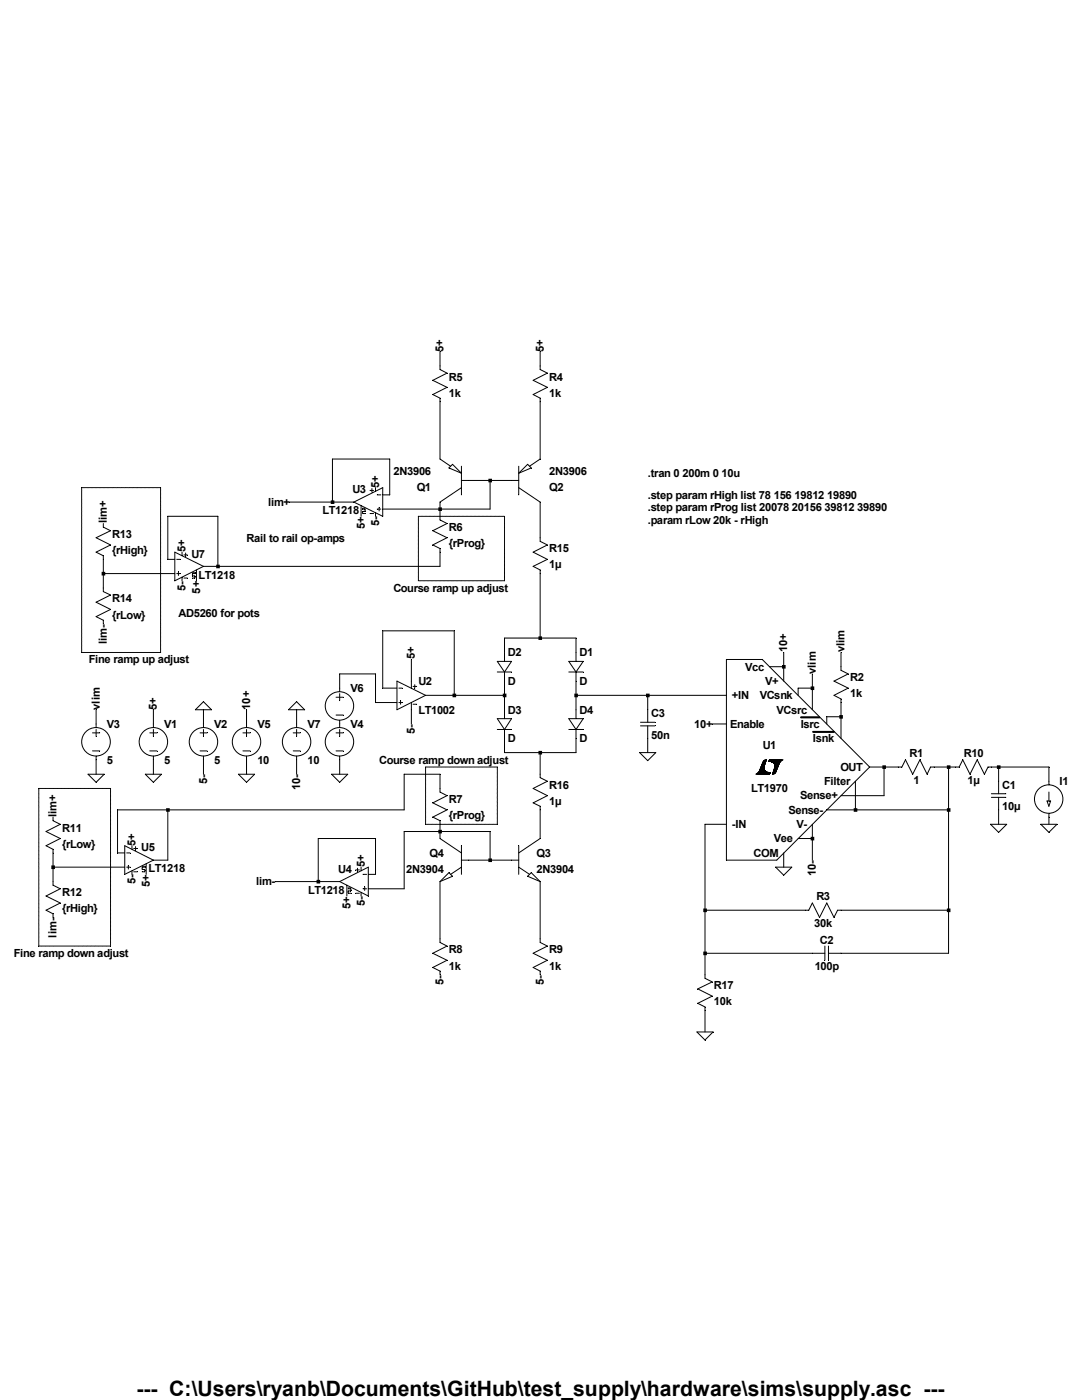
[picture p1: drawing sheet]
<svg xmlns="http://www.w3.org/2000/svg" width="216mm" height="279mm" viewBox="0 0 216 279" stroke-linecap="round" stroke-linejoin="round" font-family="sans-serif">
<g fill="none" stroke="#000" stroke-width=".2">
<path d="M87.8 70.2v3.5l1.4 .8-2.8 1.4 2.8 1.4-2.8 1.4 1.4 .8v12.1l2.1 1.4M107.8 70.2v3.5l1.4 .8-2.8 1.4 2.8 1.4-2.8 1.4 1.4 .8v12.1l-2.1 1.4M16.3 97.3h15.7v32.9h-15.7zM73.8 97.9h.7M74.2 97.5v.7M74.9 97.3v.7M75.3 98.8h.7M76.4 98.8h1.4v-7.2h-11.5v8.6M90.3 92.7l1.8 1.7-2.5-1zM92.1 93v5.8M92.1 97.3l-4.3 2.9v3.6l1.4 .7-2.8 1.4 2.8 1.4-2.8 1.5 1.4 .7v3.5h-47.2M92.1 95.9h11.4"/>
<path d="M97.8 95.9v5.7h-21.4M103.5 93v5.8M103.5 97.3l4.3 2.9v7.8l1.4 .8-2.8 1.4 2.8 1.4-2.8 1.4 1.4 .7v13.6M105.3 92.7l.7 .7-2.5 1zM20.6 104.5v.7l1.5 .7-2.9 1.4 2.9 1.5-2.9 1.4 1.4 .7v7.2l1.5 .6-2.9 1.5 2.9 1.4-2.9 1.5 1.4 .7v.7M20.6 114.5h14.3M34.9 110.2l5.7 2.8-5.7 2.9zM34.9 111.6h-1.4v-8.6h10v10M35.3 111.6h.7M35.3 114.5h.7M35.6 114.1v.8M36.3 110.2v.7"/>
<path d="M36.3 115.2v.7M36.7 110.7h.7M36.7 115.4h.7M37 110.4v.7M38.4 114.3h.5M38.9 114.5l-.5 .1 .1 .3 .4 .1-.1 .4h-.4M39.2 113.7v2.2M57.8 100.2h12.8M70.6 100.2l5.8-2.9v5.7zM72.1 100.9v2.1M72.3 101.6l.6 .1v.3l-.5 .1-.1 .3 .6 .1M72.3 101.4h.6"/>
<path d="M73.8 102.5h.7M74.9 102.3v.7M75.3 101.6h.7M75.6 101.3v.7M83.5 103h17.2v12.9h-17.2zM67.1 139.1h1.4M67.8 138v-3.5h7.1v5.7h4.3M67.8 138.4v1.4M79.2 135.9l5.7 2.9-5.7 2.8zM79.2 137.3h-2.8v-11.4h14.2v12.9M79.6 137.3h.7M79.9 139.8v.7"/>
<path d="M82.1 131.6v5.7M82.4 137h.7M82.8 136.7v.6M84.9 138.8h15.8M99.2 134.1h2.9M99.2 132h2.9l-1.4 2.1zM100.7 132v-4.7h14.2v4.7M100.7 134.1v9.3M113.5 134.1h2.9M113.5 132h2.9l-1.5 2.1zM114.9 134.1v9.3M114.9 138.8h30"/>
<path d="M129.2 138.8v5.3M144.9 131.6h7.2l21.4 21.5-18.5 18.6h-10.1zM153.5 133.1h2.9M156.4 130.2v5.7M162.1 137.3h-2.8v1.5M162.1 134.5v7.1M167.8 130.2v3.6l1.4 .7-2.8 1.4 2.8 1.4-2.8 1.5 1.4 .7v7.9M7.7 157.4h14.4v31.4h-14.4zM17.6 154.5h3.2l-1.6 1.6zM18.5 146.3h1.4M18.5 149.9h1.4M19.2 141.6v3.6"/>
<path d="M19.2 145.6v1.4M19.2 150.9v3.6M29 154.5h3.2l-1.6 1.6zM29.9 146.3h1.4M29.9 149.9h1.4M30.6 141.6v3.6M30.6 145.6v1.4M30.6 150.9v3.6M39 141.6l1.6-1.6 1.6 1.6zM39.9 146.3h1.4M39.9 149.9h1.4M40.6 141.6v3.6"/>
<path d="M40.6 145.6v1.4M40.6 150.9v3.6M47.6 154.5h3.2l-1.6 1.6zM48.5 146.3h1.4M48.5 149.9h1.4M49.2 141.6v3.6M49.2 145.6v1.4M49.2 150.9v3.6M57.6 141.6l1.6-1.6 1.6 1.6zM58.5 146.3h1.4M58.5 149.9h1.4M59.2 141.6v3.6"/>
<path d="M59.2 145.6v1.4M59.2 150.9v3.6M66.2 154.5h3.2l-1.6 1.6zM67.1 146.3h1.4M67.1 149.9h1.4M67.1 142.7h1.4M67.8 143.8v1.4M67.8 145.6v1.4M67.8 150.9v3.6M79.6 140.2h.7M82.1 140.2v4.3M82.4 140.5h.7"/>
<path d="M84.9 153.1h14.3v11.4h-14.3zM99.2 145.6h2.9M99.2 143.4h2.9l-1.4 2.2zM100.7 145.6v4.6h14.2v-4.6M107.8 150.2v5l1.4 .7-2.8 1.5 2.8 1.4-2.8 1.4 1.4 .7v6.4l-4.3 2.9M113.5 145.6h2.9M113.5 143.4h2.9l-1.5 2.2zM127.6 150.2h3.3l-1.7 1.6zM127.8 144.1h2.9M127.8 144.9h2.9M129.2 144.9v5.3M142.1 144.5h2.8"/>
<path d="M150.8 154.5h2.7M151 154.4h2.5M151 154.4h2.6M151.1 154.3h2.5M151.2 154.3h2.4M151.3 154.2h2.2M151.4 154.1h1.9M151.4 154.1h1.7M151.4 154.1h1.6M151.5 154h1.4M151.5 154h1.3M151.5 153.9h1.2"/>
<path d="M151.6 153.8h1.1M151.6 153.8h1M151.6 153.7h1M151.6 153.6h.9M151.7 153.5h.8M151.7 153.4h.7M151.8 153.3h.6M151.8 153.2h.6M151.8 153.1h.6M151.9 153h.6M151.9 152.9h.6M152 152.8h.5"/>
<path d="M152 152.7h.5M152 152.7h.6M152.1 152.5h.5M152.1 152.6h.5M152.1 152.4h.6M152.2 152.2h.5M152.2 152.1h.5M152.3 152.1h.5M152.3 152.1h.4M152.3 152h.5M152.4 151.9h.4M152.4 151.8h.5"/>
<path d="M152.5 151.8h.4M152.6 151.7h.3M152.7 152.3h-.6M152.8 151.6h.1M153.4 151.9h2.4M153.5 151.8h2.4M153.5 151.9h2.3M153.5 151.8h2.5M153.5 151.6h2.8M153.6 154.2l-2.4 .1M153.7 152h2M154 152.1h1.7"/>
<path d="M154.1 152.1h1.5M154.2 154.4h.3M154.2 154.3h.4M154.2 154.4h.4M154.2 152.1h1.4M154.3 154.1h.5M154.3 154.2h.4M154.3 154h.5M154.3 152.2h1.3M154.3 154.5h-.2M154.3 153.9h.6M154.4 153.8h.5"/>
<path d="M154.4 152.3h1.1M154.4 153.7h.5M154.4 153.6h.6M154.5 152.4h1M154.5 153.6h.5M154.5 153.5h.5M154.5 152.4h.9M154.5 152.5h.9M154.5 153.4h.6M154.5 153.5h.6M154.6 152.5h.8M154.6 152.6h.8"/>
<path d="M154.6 153.3h.5M154.6 153.2h.6M154.6 152.7h.8M154.6 152.8h.7M154.6 152.7h.7M154.6 153h.6M154.6 152.9h.7M154.7 154.2l-.5 .1M154.9 153.9l-.6 .1M155.2 153.1h-.6M156.2 151.7h-2.7M159.8 143.3h3.7"/>
<path d="M159.8 143.2h3.7M159.8 143.1h3.7M162.2 146.1h4.2M162.2 146h4.2M167.8 143h-2.8v1.5M170.7 155.9v5.7M173.5 153.1h6.5l.7-1.5 1.4 2.9 1.5-2.9 1.4 2.9 .7-1.4h5.7l.7-1.5 1.4 2.9 1.5-2.9 1.4 2.9 .7-1.4h12.2v3.5M176.4 153.1v5.7h-8.6M189.3 153.1v37.1h-24M197.8 158.4h2.9M197.8 159.1h2.9M199.3 153.1v5.3"/>
<path d="M199.3 159.1v5.4M208.9 159.9h.7l-.3 1zM209.3 158.1v1.8M10.6 163.1v.7l1.4 .7-2.8 1.4 2.8 1.4-2.8 1.5 1.4 .7v7.2l1.4 .7-2.8 1.4 2.8 1.4-2.8 1.5 1.4 .7v.7M10.6 173.1h14.3M24.9 170.2h-1.4v-8.6h57.1v-7.1h7.2v3.6l1.4 .7-2.8 1.4 2.8 1.4-2.8 1.5 1.4 .7v3.5l4.3 2.9M24.9 168.8l5.7 2.9-5.7 2.8zM25.3 170.2h.7M25.3 173.1h.7M25.6 172.7v.7M26.3 168.8v.7M26.3 173.8v.7"/>
<path d="M26.7 169.3h.7M26.7 174h.7M27.1 169v.7M28.4 172.9h.5M28.9 173.1h-.5v.1v.3l.5 .1-.1 .4h-.4M29.2 172.4v2.1M33.5 161.6v10.1h-2.9M54.9 175.9h12.9M67.8 175.9l5.7-2.8v5.7zM69.2 176.7v2.1M69.5 177.4l.5 .1-.1 .3-.4 .1 .1 .4h.4M69.5 177.2h.5"/>
<path d="M71 173.6h.7M71 178.3h.7M71.3 173.3v.7M72.1 173.1v.7M72.1 178.1v.7M72.4 174.5h.8M72.4 177.4h.8M72.8 177v.7M73.5 174.5h1.4v-7.2h-11.4v8.6M87.8 175.9v12.2l1.4 .7-2.8 1.4 2.8 1.4-2.8 1.5 1.4 .7v.7M89.6 174.2l.7 .7-2.5 1zM92.1 171.7h11.4"/>
<path d="M92.1 168.8v5.7M92.1 173.1l-2.2 1.4M97.8 171.7v-5.8h-17.2v11.5h-7.1M103.5 168.8v5.7M103.5 173.1l2.2 1.4M106 174.2l1.8 1.7-2.5-1zM107.8 175.9v12.2l1.4 .7-2.8 1.4 2.8 1.4-2.8 1.5 1.4 .7v.7M144.9 164.5h-4.2v30.7l1.4 .8-2.9 1.4 2.9 1.4-2.9 1.4 1.5 .8v5M154.8 173.1h3.2l-1.6 1.6zM156.4 170.2v2.9M159.3 167.3h2.8M162.1 164.5v7.2"/>
<path d="M165 161.6h24.3M197.7 164.5h3.2l-1.6 1.6zM207.7 164.5h3.2l-1.6 1.6zM209.3 162.3v2.2M140.7 181.7h20.7l.7-1.5 1.4 2.9 1.5-2.9 1.4 2.9 .7-1.4h22.2M140.7 190.2h23.9M164.6 188.8v2.8M165.3 188.8v2.8M139.1 206h3.2l-1.6 1.6z"/>
<circle cx="19.2" cy="148" r="2.85"/>
<circle cx="30.6" cy="148" r="2.84"/>
<circle cx="40.6" cy="148" r="2.84"/>
<circle cx="49.2" cy="148" r="2.84"/>
<circle cx="59.2" cy="148" r="2.84"/>
<circle cx="67.7" cy="140.9" r="2.84"/>
<circle cx="67.7" cy="148" r="2.84"/>
<circle cx="209.3" cy="159.5" r="2.84"/>
</g>
<path d="M10.2 172.7h.8v.7h-.8zM20.3 114.1h.7v.8h-.7zM33.1 161.3h.8v.7h-.8zM43.1 112.7h.8v.7h-.8zM63.2 175.6h.7v.7h-.7zM66 99.9h.7v.7h-.7zM87.5 101.3h.7v.7h-.7zM87.5 165.6h.7v.7h-.7zM90.3 138.4h.7v.7h-.7zM97.5 95.5h.7v.8h-.7zM97.5 171.3h.7v.7h-.7zM100.3 138.4h.7v.7h-.7zM107.4 127h.8v.7h-.8zM107.4 149.9h.8v.7h-.8zM114.6 138.4h.7v.7h-.7zM128.9 138.4h.7v.7h-.7zM140.3 181.3h.8v.7h-.8zM140.3 189.9h.8v.7h-.8zM156 132.7h.8v.7h-.8zM161.8 137h.7v.7h-.7zM161.8 167h.7v.7h-.7zM167.5 142.7h.7v.7h-.7zM170.3 161.3h.8v.7h-.8zM176.1 152.7h.7v.8h-.7zM188.9 152.7h.8v.8h-.8zM188.9 161.3h.8v.7h-.8zM188.9 181.3h.8v.7h-.8zM198.9 152.7h.7v.8h-.7z" fill-rule="evenodd" fill="#000"/>
<text font-size="4.2" x="27.2" y="278.7">--- C:\Users\ryanb\Documents\GitHub\test_supply\hardware\sims\supply.asc ---</text>
<g font-size="2.2">
<text x="88.5" y="70.2" transform="rotate(-90 88.5 70.2)">5+</text>
<text x="108.5" y="70.2" transform="rotate(-90 108.5 70.2)">5+</text>
<text x="89.6" y="75.9">R5</text>
<text x="109.6" y="75.9">R4</text>
<text x="89.6" y="79.2">1k</text>
<text x="109.6" y="79.2">1k</text>
<text x="78.5" y="94.9">2N3906</text>
<text x="109.6" y="94.9">2N3906</text>
<text x="129.2" y="95.2">.tran 0 200m 0 10u</text>
<text x="53.5" y="101">lim+</text>
<text x="70.3" y="98.4">U3</text>
<text x="75.6" y="97.3" transform="rotate(-90 75.6 97.3)">5+</text>
<text x="83.1" y="98.1">Q1</text>
<text x="109.6" y="98.1">Q2</text>
<text x="129.2" y="99.5">.step param rHigh list 78 156 19812 19890</text>
<text x="21.3" y="104.5" transform="rotate(-90 21.3 104.5)">lim+</text>
<text x="22.4" y="107.4">R13</text>
<text x="64.3" y="102.7">LT1218</text>
<text x="72.8" y="105.6" transform="rotate(-90 72.8 105.6)">5+</text>
<text x="75.6" y="105" transform="rotate(-90 75.6 105)">5-</text>
<text x="89.6" y="106">R6</text>
<text x="129.2" y="102">.step param rProg list 20078 20156 39812 39890</text>
<text x="129.2" y="104.5">.param rLow 20k - rHigh</text>
<text x="22.4" y="110.6">{rHigh}</text>
<text x="37" y="110.2" transform="rotate(-90 37 110.2)">5+</text>
<text x="38.2" y="111.3">U7</text>
<text x="49.2" y="108.1">Rail to rail op-amps</text>
<text x="89.6" y="109.2">{rProg}</text>
<text x="109.6" y="110.2">R15</text>
<text x="109.6" y="113.5">1µ</text>
<text x="37" y="117.9" transform="rotate(-90 37 117.9)">5-</text>
<text x="39.6" y="115.5">LT1218</text>
<text x="39.9" y="118.4" transform="rotate(-90 39.9 118.4)">5+</text>
<text x="78.5" y="118.1">Course ramp up adjust</text>
<text x="22.4" y="120.2">R14</text>
<text x="22.4" y="123.4">{rLow}</text>
<text x="35.6" y="123.1">AD5260 for pots</text>
<text x="21.3" y="128.5" transform="rotate(-90 21.3 128.5)">lim-</text>
<text x="82.8" y="131.6" transform="rotate(-90 82.8 131.6)">5+</text>
<text x="101.3" y="131">D2</text>
<text x="115.7" y="131">D1</text>
<text x="157.1" y="130.2" transform="rotate(-90 157.1 130.2)">10+</text>
<text x="168.5" y="130.2" transform="rotate(-90 168.5 130.2)">vlim</text>
<text x="17.7" y="132.4">Fine ramp up adjust</text>
<text x="83.5" y="136.7">U2</text>
<text x="101.3" y="136.7">D</text>
<text x="115.7" y="136.7">D</text>
<text x="148.7" y="133.8">Vcc</text>
<text x="152.7" y="136.7">V+</text>
<text x="162.8" y="134.5" transform="rotate(-90 162.8 134.5)">vlim</text>
<text x="169.6" y="136">R2</text>
<text x="19.9" y="141.6" transform="rotate(-90 19.9 141.6)">vlim</text>
<text x="31.3" y="141.6" transform="rotate(-90 31.3 141.6)">5+</text>
<text x="49.9" y="141.6" transform="rotate(-90 49.9 141.6)">10+</text>
<text x="69.9" y="138.1">V6</text>
<text x="83.5" y="142.4">LT1002</text>
<text x="101.3" y="142.4">D3</text>
<text x="115.7" y="142.4">D4</text>
<text x="130" y="143.1">C3</text>
<text x="146" y="139.5">+IN</text>
<text x="151.6" y="139.5">VCsnk</text>
<text x="154.9" y="142.4">VCsrc</text>
<text x="169.6" y="139.2">1k</text>
<text x="21.3" y="145.2">V3</text>
<text x="32.8" y="145.2">V1</text>
<text x="42.8" y="145.2">V2</text>
<text x="51.4" y="145.2">V5</text>
<text x="61.3" y="145.2">V7</text>
<text x="69.9" y="145.2">V4</text>
<text x="82.8" y="146.5" transform="rotate(-90 82.8 146.5)">5-</text>
<text x="101.3" y="148.1">D</text>
<text x="115.7" y="148.1">D</text>
<text x="130" y="147.4">50n</text>
<text x="138.5" y="145.2">10+</text>
<text x="145.7" y="145.2">Enable</text>
<text x="152.2" y="149.5">U1</text>
<text x="159.8" y="145.2">Isrc</text>
<text x="162.2" y="148.1">Isnk</text>
<text x="21.3" y="152.4">5</text>
<text x="32.8" y="152.4">5</text>
<text x="42.8" y="152.4">5</text>
<text x="51.4" y="152.4">10</text>
<text x="61.3" y="152.4">10</text>
<text x="75.6" y="152.4">Course ramp down adjust</text>
<text x="167.7" y="153.8">OUT</text>
<text x="181.5" y="151.1">R1</text>
<text x="192.3" y="151.1">R10</text>
<text x="41.3" y="156.5" transform="rotate(-90 41.3 156.5)">5-</text>
<text x="59.9" y="157.7" transform="rotate(-90 59.9 157.7)">10-</text>
<text x="89.6" y="160.3">R7</text>
<text x="109.6" y="157.4">R16</text>
<text x="109.6" y="160.6">1µ</text>
<text x="149.9" y="158.1">LT1970</text>
<text x="159.7" y="159.6">Sense+</text>
<text x="164.5" y="156.7">Filter</text>
<text x="182.2" y="156.5">1</text>
<text x="193" y="156.5">1µ</text>
<text x="200" y="157.4">C1</text>
<text x="200" y="161.7">10µ</text>
<text x="211.4" y="156.7">I1</text>
<text x="11.3" y="163.1" transform="rotate(-90 11.3 163.1)">lim+</text>
<text x="12.4" y="166">R11</text>
<text x="89.6" y="163.5">{rProg}</text>
<text x="146" y="165.3">-IN</text>
<text x="157.3" y="162.4">Sense-</text>
<text x="158.9" y="165.3">V-</text>
<text x="12.4" y="169.2">{rLow}</text>
<text x="27.1" y="168.8" transform="rotate(-90 27.1 168.8)">5+</text>
<text x="28.2" y="169.9">U5</text>
<text x="72.8" y="173.1" transform="rotate(-90 72.8 173.1)">5+</text>
<text x="85.7" y="171">Q4</text>
<text x="107.1" y="171">Q3</text>
<text x="150.4" y="171">COM</text>
<text x="154.4" y="168.1">Vee</text>
<text x="12.4" y="178.9">R12</text>
<text x="27.1" y="176.5" transform="rotate(-90 27.1 176.5)">5-</text>
<text x="29.6" y="174.1">LT1218</text>
<text x="29.9" y="177" transform="rotate(-90 29.9 177)">5+</text>
<text x="51.1" y="176.7">lim-</text>
<text x="61.5" y="178.4">LT1218</text>
<text x="67.5" y="174.2">U4</text>
<text x="81.1" y="174.2">2N3904</text>
<text x="107.1" y="174.2">2N3904</text>
<text x="162.8" y="174.9" transform="rotate(-90 162.8 174.9)">10-</text>
<text x="162.9" y="179.7">R3</text>
<text x="12.4" y="182.1">{rHigh}</text>
<text x="69.9" y="181.4" transform="rotate(-90 69.9 181.4)">5+</text>
<text x="72.8" y="180.8" transform="rotate(-90 72.8 180.8)">5-</text>
<text x="162.5" y="185.1">30k</text>
<text x="2.8" y="191">Fine ramp down adjust</text>
<text x="11.3" y="187.1" transform="rotate(-90 11.3 187.1)">lim-</text>
<text x="89.6" y="190.3">R8</text>
<text x="109.6" y="190.3">R9</text>
<text x="163.6" y="188.3">C2</text>
<text x="88.5" y="196.5" transform="rotate(-90 88.5 196.5)">5-</text>
<text x="89.6" y="193.5">1k</text>
<text x="108.5" y="196.5" transform="rotate(-90 108.5 196.5)">5-</text>
<text x="109.6" y="193.5">1k</text>
<text x="142.5" y="197.4">R17</text>
<text x="162.6" y="193.6">100p</text>
<text x="142.5" y="200.7">10k</text>
</g>
</svg>
